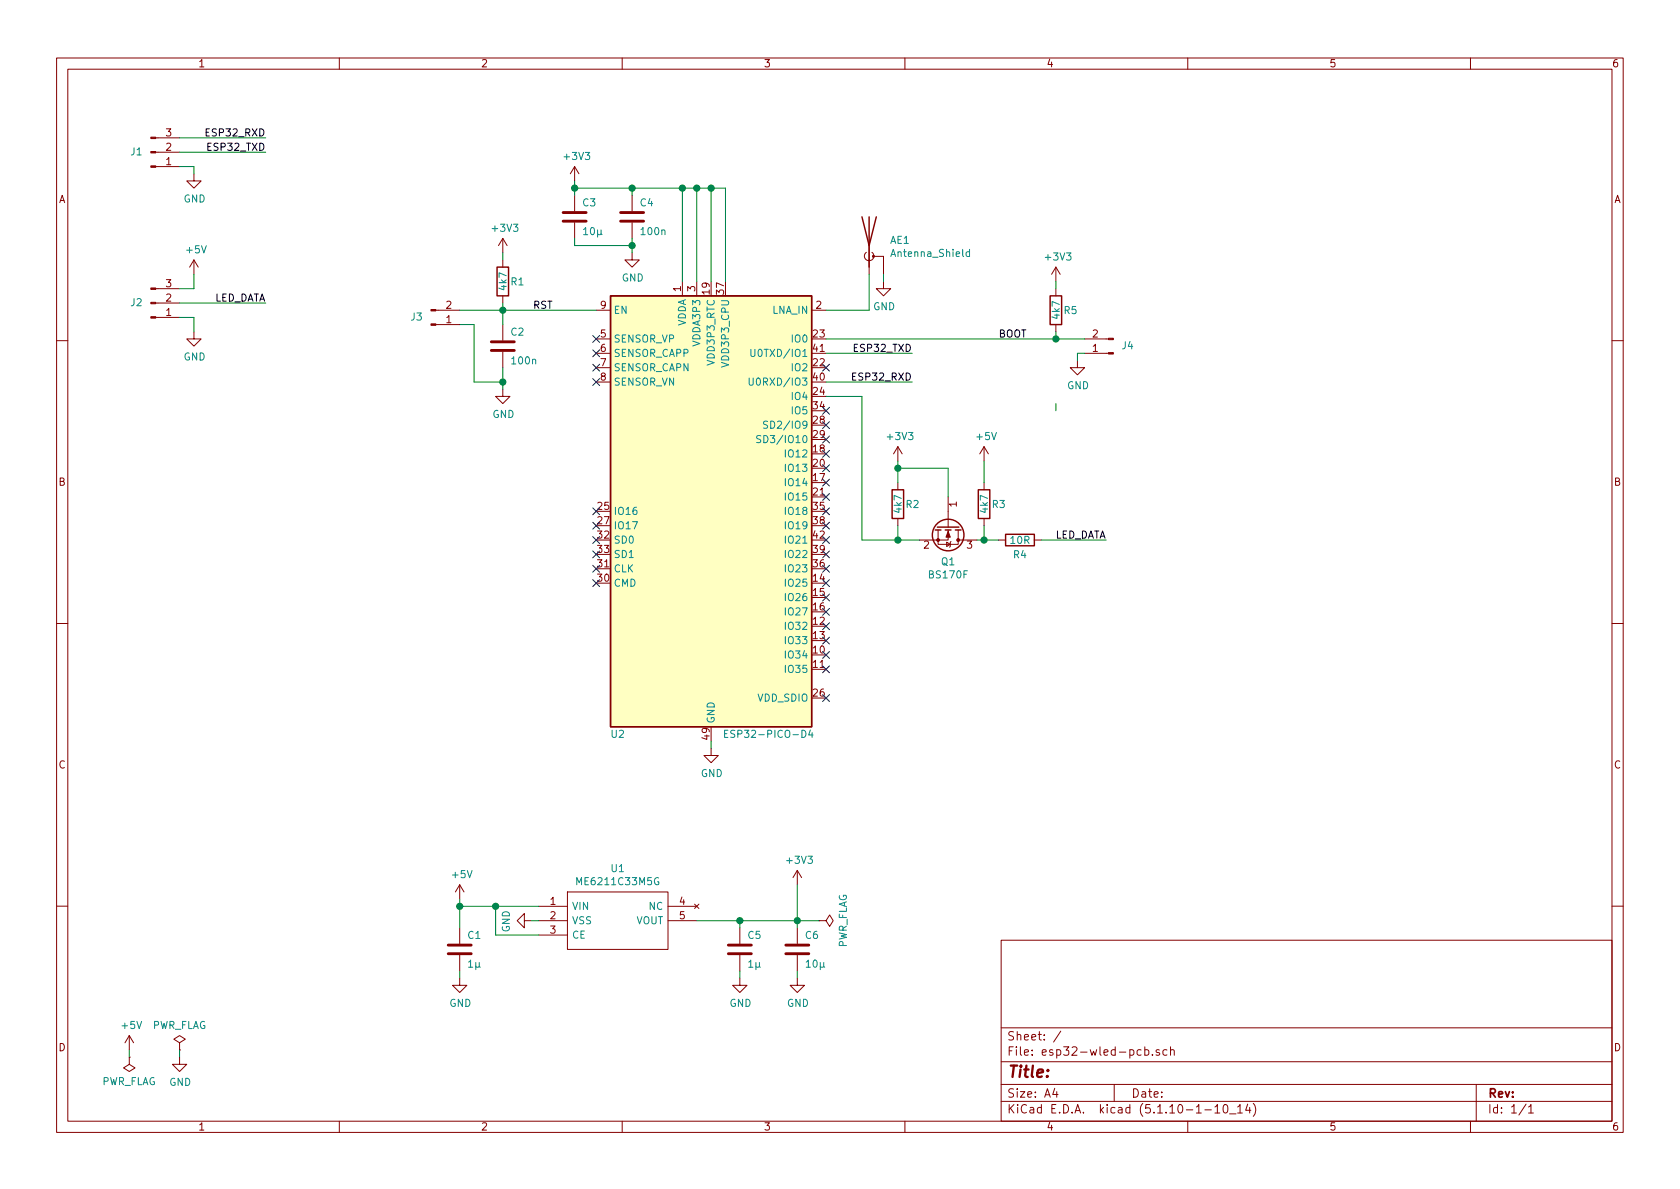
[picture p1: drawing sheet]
<svg xmlns="http://www.w3.org/2000/svg" width="297mm" height="210mm" viewBox="0 0 297 210" stroke-linecap="round" stroke-linejoin="round" font-family="sans-serif">
<g fill="none" stroke="#840000" stroke-width=".18">
<path d="M10 10.3h277v189.9h-277zM12 12.2h273v186.1h-273zM60 10.3v1.9M110 10.3v1.9M160 10.3v1.9M210 10.3v1.9M260 10.3v1.9M27.5 24.4h4.2M27.5 26.9h4.2M27.5 29.5h4.2M34.3 30.7v1.3h1.3l-1.3 1.3-1.3-1.3h1.3M101.6 29.5l-.8 1.2"/>
<path d="M101.6 29.5v2.5M101.6 34.5v2.8M101.6 39.4v2.8M101.6 29.5l.8 1.2M111.8 34.5v2.8M111.8 39.4v2.8M27.5 51h4.2M27.5 53.6h4.2M27.5 56.1h4.2M34.3 58.7v1.2h1.3l-1.3 1.3-1.3-1.3h1.3M34.3 46l-.8 1.2M34.3 46v2.5"/>
<path d="M34.3 46l.8 1.2M77.1 54.9h4.2M77.1 57.4h4.2M88.9 42.2v2.5M88.9 46v1.2M88.9 52.3v1.3M88.9 57.4v2.8M88.9 42.2l-.8 1.2M88.9 42.2l.8 1.2M105.4 54.9h2.5M105.4 59.9h2.5M111.8 44.7v1.3h1.2l-1.2 1.2-1.3-1.2h1.3"/>
<path d="M120.6 49.8v2.5M123.2 49.8v2.5M143.5 54.9h2.5M153.2 44.6a.82 .82 0 0 0-.1 1.2 .82 .82 0 0 0 1.2 0 .82 .82 0 0 0-.1-1.2M153.7 43.4v5.1M154.4 45.3h1.8v3.2M156.2 49.8v1.2h1.3l-1.3 1.3-1.3-1.3h1.3M186.7 47.2l-.8 1.3M186.7 47.2v2.6M186.7 51v1.3M186.7 57.4v1.3M186.7 47.2l.8 1.3"/>
<path d="M191.8 59.9h4.2M10 60.2h2M88.9 68.8v1.3h1.3l-1.3 1.3-1.3-1.3h1.3M88.9 62.2v2.8M105.4 62.5h2.5M105.4 65h2.5M105.4 67.6h2.5M158.7 79l-.7 1.3M158.7 79v2.5M158.7 79l.8 1.3M174 79l-.8 1.3M174 79v2.5"/>
<path d="M174 79l.8 1.3M190.5 63.7v1.3h1.3l-1.3 1.3-1.3-1.3h1.3M191.8 62.5h4.2M285 60.2h2M158.7 85.3v1.3M158.7 91.7v1.3M165.9 93.7v2.6h3.5v-2.6M167.4 95.9l.6 .4-.6 .3zM167.6 93.7v1.8h-5M167.6 87.9v5.3M168.1 95.8l-.1 .1v.7l-.1 .2M169.4 95.5h3.3"/>
<path d="M174 85.3v1.3M174 91.7v1.3M176.5 95.5h1.3M182.9 95.5h1.2M10 110.3h2M285 110.3h2M125.7 132.3v1.3h1.3l-1.3 1.3-1.2-1.3h1.2M81.3 156.5v2.5M81.3 156.5l-.8 1.2M81.3 156.5l.7 1.2M100.3 157.7h17.8v10.2h-17.8zM122.8 159.9l.8 .7"/>
<path d="M123.6 159.9l-.8 .7M141 153.9v2.6M141 153.9l-.8 1.3M141 153.9l.7 1.3M10 160.2h2M81.3 173v1.2h1.2l-1.2 1.3-1.3-1.3h1.3M81.3 164.1v2.8M81.3 168.9v2.8M92.7 162.8v-1.3l-1.3 1.3 1.3 1.3v-1.3h1.3M95.2 160.3h5.1M95.2 162.8h5.1M95.2 165.3h5.1"/>
<path d="M118.1 160.3h5.1M118.1 162.8h5.1M130.8 173v1.2h1.3l-1.3 1.3-1.3-1.3h1.3M130.8 164.1v2.8M130.8 168.9v2.8M141 173v1.2h1.2l-1.2 1.3-1.3-1.3h1.3M141 164.1v2.8M141 168.9v2.8M144.8 162.8h1.2l.7-1 .6 1-.6 1-.7-1M144.8 162.8h.1M177 166.3h108v32h-108zM285 160.2h2"/>
<path d="M22.9 186.9v1.3l1 .6-1 .7-1.1-.7 1.1-.6M22.9 186.9h.1M22.9 183.1l-.8 1.3M22.9 183.1v2.6M22.9 183.1l.7 1.3M31.7 186.9v1.3h1.3l-1.3 1.3-1.2-1.3h1.2M31.7 184.4l1.1-.6-1.1-.7-1 .7 1 .6v1.3M31.7 185.7h.1M60 198.3v1.9M110 198.3v1.9M160 198.3v1.9M177 194.8h108"/>
<path d="M177 191.8h108M177 187.8h108M177 181.8h108M186.5 192.5l-.4 1h1M186.8 193v1M187.6 182.3l-1.3 2M197 191.8v3M201.8 185.7l-.5-.1-.3 .3 .1 .6 .2 .1 .5-.1M202.4 185.7l.4-.1 .3 .3-.1 .6-.2 .1-.4-.1M202.4 185.1v1.5M203.8 186.5v.1M205 185.7a.37 .37 0 0 0-.6 .1l.1 .2 .5 .2 .1 .1-.3 .3-.4-.1"/>
<path d="M206.3 185.7l-.4-.1-.3 .3 .1 .6 .2 .1 .4-.1M207 185.7a.37 .37 0 0 1 .6 .1v.8M207 185.1v1.5M210 198.3v1.9M213 196.3h1.2M214.8 195.8l.4-.5v1.5M214.8 196.8h.9M216.4 195.5l.3-.2a.94 .94 0 0 1 0 1.5l-.4-.3v-.6zM217.4 197h1.1M218.8 195.8l.5-.5v1.5M218.8 196.8h.9M220.6 195.2l-.4 1.1h1"/>
<path d="M221 195.8v1M221.6 195.1a1.71 1.71 0 0 1 0 2.3M260 198.3v1.9M261 191.8v6.5M269.8 195.2l-1.2 2M270.3 195.8l.4-.5v1.5M270.3 196.8h.8"/>
</g>
<path d="M107.9 52.3h35.6v76.2h-35.6z" fill="#ffffc2" stroke="#ffffc2" stroke-width=".18"/>
<g fill="none" stroke="#840000" stroke-width=".25">
<path d="M152.4 38.3l1.3 5.1 1.2-5.1M153.7 38.3v8.9M87.9 47.2h2v5.1h-2zM107.9 52.3h35.6v76.2h-35.6zM185.7 52.3h2v5.1h-2zM157.7 86.6h2.1v5.1h-2.1zM165.4 93.7h1M165.7 93.2h3.8M167.1 93.7h1M168.9 93.7h1M173 86.6h2v5.1h-2zM177.8 94.5h5.1v2h-5.1z"/>
<circle cx="167.6" cy="94.6" r="2.79"/>
</g>
<path d="M171.4 44.6l-.4-.1-.2 .2 .1 .6h.5M171.4 44.1v1.3M132.5 66.8v1.1l.2 .2h.2l.3-.2v-1.1M132.8 61.8v1l.2 .2h.2l.3-.2v-1M134.5 77.1l-.5-.1-.2 .1v.4l.6 .2 .1 .3-.2 .3-.5-.1M135.7 74.5h-.5l-.1 .1v.4l.6 .3v.2l-.2 .2h-.5M128.1 129.7h.4M128.7 129.1h-.6v1.3h.6M143.3 129.1l-.3 .9h.8M143.6 129.6v.8" fill="none" stroke="#008484" stroke-width=".18"/>
<path d="M99.6 39.1h4M99.6 37.6h4M109.7 39.1h4.1M109.7 37.6h4.1M86.9 62h4M86.9 60.4h4M79.2 168.7h4.1M79.2 167.1h4.1M128.8 168.7h4M128.8 167.1h4M138.9 168.7h4.1M138.9 167.1h4.1" fill="none" stroke="#840000" stroke-width=".51"/>
<g fill="#840000" stroke="#840000" stroke-width=".18">
<path d="M167.6 94l.4 1h-.7z"/>
<path d="M26.7 50.9h.8v.3h-.8z"/>
<path d="M26.7 53.5h.8v.2h-.8z"/>
<path d="M26.7 56h.8v.3h-.8z"/>
<path d="M26.7 24.3h.8v.2h-.8z"/>
<path d="M26.7 26.8h.8v.2h-.8z"/>
<path d="M26.7 29.3h.8v.3h-.8z"/>
<path d="M196 59.8h.8v.3h-.8z"/>
<path d="M196 62.4h.8v.2h-.8z"/>
<path d="M76.2 54.7h.9v.3h-.9z"/>
<path d="M76.2 57.3h.9v.2h-.9z"/>
<circle cx="154.4" cy="45.3" r=".18"/>
<circle cx="165.9" cy="95.5" r=".25"/>
<circle cx="169.4" cy="95.5" r=".25"/>
</g>
<g fill="none" stroke="#008400" stroke-width=".18">
<path d="M31.7 29.5h2.6v1.2M31.7 26.9h15.3M31.7 24.4h15.3M101.6 33.3h26.7v16.5M101.6 32v2.5M111.8 33.3v1.2M120.6 33.3v16.5M123.2 33.3v16.5M125.7 33.3v16.5M31.7 56.1h2.6v2.6M31.7 53.6h15.3M34.3 48.5v2.5h-2.6"/>
<path d="M81.3 57.4h2.5v10.2h5.1M81.3 54.9h24.1M88.9 44.7v1.3M88.9 53.6v3.8M101.6 42.2v1.2h10.2M111.8 42.2v2.5M146 59.9h45.8M153.7 48.5v6.4h-7.7M156.2 48.5v1.3M186.7 49.8v1.2M186.7 58.7v1.2M88.9 65v3.8"/>
<path d="M146 67.6h15.3M146 62.5h15.3M146 70.1h6.4v25.4h10.2M186.7 71.4v1.2M191.8 62.5h-1.3v1.2M158.7 81.5v3.8M158.7 93v2.5M158.7 82.8h8.9v5.1M172.7 95.5h3.8M174 81.5v3.8M174 93v2.5M184.1 95.5h11.5"/>
<path d="M125.7 131.1v1.2M81.3 159v5.1M141 156.5v7.6M81.3 160.3h13.9M81.3 171.7v1.3M87.6 160.3v5h7.6M94 162.8h1.2M123.2 162.8h21.6M130.8 162.8v1.3M130.8 171.7v1.3M141 171.7v1.3M22.9 185.7v1.2"/>
<path d="M31.7 185.7v1.2"/>
</g>
<g fill="#008400" stroke="#008400" stroke-width=".25">
<circle cx="88.9" cy="54.9" r=".51"/>
<circle cx="111.8" cy="33.3" r=".51"/>
<circle cx="123.2" cy="33.3" r=".51"/>
<circle cx="101.6" cy="33.3" r=".51"/>
<circle cx="158.8" cy="95.5" r=".51"/>
<circle cx="111.8" cy="43.4" r=".51"/>
<circle cx="88.9" cy="67.6" r=".51"/>
<circle cx="125.7" cy="33.3" r=".51"/>
<circle cx="186.7" cy="59.9" r=".51"/>
<circle cx="158.8" cy="82.8" r=".51"/>
<circle cx="130.8" cy="162.8" r=".51"/>
<circle cx="120.7" cy="33.3" r=".51"/>
<circle cx="87.6" cy="160.3" r=".51"/>
<circle cx="141" cy="162.8" r=".51"/>
<circle cx="81.3" cy="160.3" r=".51"/>
<circle cx="174" cy="95.5" r=".51"/>
</g>
<g fill="none" stroke="#000084" stroke-width=".18">
<path d="M104.8 59.3l1.2 1.2M106 59.3l-1.2 1.2M104.8 66.9l1.2 1.3M104.8 64.4l1.2 1.2M104.8 61.9l1.2 1.2M106 66.9l-1.2 1.3M106 64.4l-1.2 1.2M106 61.9l-1.2 1.2M145.4 64.4l1.3 1.2M145.4 72l1.3 1.2M145.4 74.6l1.3 1.2M145.4 77.1l1.3 1.2"/>
<path d="M145.4 79.6l1.3 1.3M146.7 64.4l-1.3 1.2M146.7 72l-1.3 1.2M146.7 74.6l-1.3 1.2M146.7 77.1l-1.3 1.2M146.7 79.6l-1.3 1.3M104.8 100l1.2 1.2M104.8 97.4l1.2 1.2M104.8 94.9l1.2 1.2M104.8 92.3l1.2 1.3M104.8 89.8l1.2 1.2M106 100l-1.2 1.2"/>
<path d="M106 97.4l-1.2 1.2M106 94.9l-1.2 1.2M106 92.3l-1.2 1.3M106 89.8l-1.2 1.2M145.4 100l1.3 1.2M145.4 82.2l1.3 1.2M145.4 84.7l1.3 1.2M145.4 87.3l1.3 1.2M145.4 89.8l1.3 1.2M145.4 92.3l1.3 1.3M145.4 94.9l1.3 1.2M145.4 97.4l1.3 1.2"/>
<path d="M146.7 100l-1.3 1.2M146.7 82.2l-1.3 1.2M146.7 84.7l-1.3 1.2M146.7 87.3l-1.3 1.2M146.7 89.8l-1.3 1.2M146.7 92.3l-1.3 1.3M146.7 94.9l-1.3 1.2M146.7 97.4l-1.3 1.2M104.8 102.5l1.2 1.2M106 102.5l-1.2 1.2M145.4 115.2l1.3 1.2M145.4 117.7l1.3 1.3"/>
<path d="M145.4 102.5l1.3 1.2M145.4 112.7l1.3 1.2M145.4 110.1l1.3 1.2M145.4 107.6l1.3 1.2M145.4 105l1.3 1.3M146.7 115.2l-1.3 1.2M146.7 117.7l-1.3 1.3M146.7 102.5l-1.3 1.2M146.7 112.7l-1.3 1.2M146.7 110.1l-1.3 1.2M146.7 107.6l-1.3 1.2M146.7 105l-1.3 1.3"/>
<path d="M145.4 122.8l1.3 1.2M146.7 122.8l-1.3 1.2"/>
</g>
<text font-size="2.8" fill="#840000" x="178" y="190.5">Title:</text>
<g font-size="2.1" fill="#840000">
<text x="178" y="184">Sheet: /</text>
<text x="178" y="186.7">File: esp32-wled-pcb.sch</text>
<text x="178" y="196.9">KiCad E.D.A. kicad (5.1.10-1-10_14)</text>
<text x="178" y="194.1">Size: A4</text>
<text x="200" y="194.1">Date:</text>
<text x="263" y="194.1">Rev:</text>
<text x="263" y="196.9">Id: 1/1</text>
</g>
<g font-size="1.8" fill="#840000">
<text x="35" y="11.9">1</text>
<text x="85" y="11.9">2</text>
<text x="135" y="11.9">3</text>
<text x="185" y="11.9">4</text>
<text x="235" y="11.9">5</text>
<text x="285" y="11.9">6</text>
<text x="29.4" y="29.2">1</text>
<text x="29.4" y="26.7">2</text>
<text x="29.4" y="24.1">3</text>
<text x="10.4" y="35.9">A</text>
<text x="285.4" y="35.9">A</text>
<text x="29.4" y="53.3">2</text>
<text x="29.4" y="50.8">3</text>
<text x="120.4" y="51.5" transform="rotate(-90 120.4 51.5)">1</text>
<text x="122.9" y="51.5" transform="rotate(-90 122.9 51.5)">3</text>
<text x="125.5" y="52" transform="rotate(-90 125.5 52)">19</text>
<text x="128" y="52" transform="rotate(-90 128 52)">37</text>
<text x="29.4" y="55.9">1</text>
<text x="78.9" y="57.1">1</text>
<text x="78.9" y="54.6">2</text>
<text x="106.2" y="59.7">5</text>
<text x="106.2" y="54.6">9</text>
<text x="143.8" y="59.7">23</text>
<text x="144.3" y="54.6">2</text>
<text x="193.2" y="59.7">2</text>
<text x="106.2" y="62.2">6</text>
<text x="106.2" y="64.8">7</text>
<text x="143.8" y="64.8">22</text>
<text x="143.8" y="62.2">41</text>
<text x="193.2" y="62.2">1</text>
<text x="106.2" y="67.3">8</text>
<text x="143.8" y="69.8">24</text>
<text x="143.8" y="67.3">40</text>
<text x="143.8" y="74.9">28</text>
<text x="143.8" y="77.5">29</text>
<text x="143.8" y="72.4">34</text>
<text x="143.8" y="80">18</text>
<text x="143.8" y="82.5">20</text>
<text x="10.4" y="85.9">B</text>
<text x="143.8" y="85.1">17</text>
<text x="143.8" y="87.6">21</text>
<text x="169.2" y="89.6" transform="rotate(-90 169.2 89.6)">1</text>
<text x="285.4" y="85.9">B</text>
<text x="105.7" y="90.2">25</text>
<text x="105.7" y="92.7">27</text>
<text x="105.7" y="95.2">32</text>
<text x="143.8" y="90.2">35</text>
<text x="143.8" y="92.7">38</text>
<text x="143.8" y="95.2">42</text>
<text x="105.7" y="100.3">31</text>
<text x="105.7" y="97.8">33</text>
<text x="143.8" y="100.3">36</text>
<text x="143.8" y="97.8">39</text>
<text x="163.3" y="97">2</text>
<text x="171" y="97">3</text>
<text x="105.7" y="102.9">30</text>
<text x="143.8" y="102.9">14</text>
<text x="143.8" y="105.4">15</text>
<text x="143.8" y="107.9">16</text>
<text x="143.8" y="110.5">12</text>
<text x="143.8" y="113">13</text>
<text x="143.8" y="115.6">10</text>
<text x="143.8" y="118.1">11</text>
<text x="143.8" y="123.2">26</text>
<text x="125.5" y="130.8" transform="rotate(-90 125.5 130.8)">49</text>
<text x="10.4" y="135.9">C</text>
<text x="285.4" y="135.9">C</text>
<text x="97.3" y="160">1</text>
<text x="120.2" y="160">4</text>
<text x="97.3" y="162.6">2</text>
<text x="97.3" y="165.1">3</text>
<text x="120.2" y="162.6">5</text>
<text x="10.4" y="185.9">D</text>
<text x="285.4" y="185.9">D</text>
<text x="35" y="199.9">1</text>
<text x="85" y="199.9">2</text>
<text x="135" y="199.9">3</text>
<text x="185" y="199.9">4</text>
<text x="235" y="199.9">5</text>
<text x="285" y="199.9">6</text>
</g>
<g font-size="1.8" fill="#008484">
<text x="23.2" y="27.5">J1</text>
<text x="99.9" y="28.3">+3V3</text>
<text x="32.5" y="35.8">GND</text>
<text x="87.2" y="41">+3V3</text>
<text x="103.1" y="36.5">C3</text>
<text x="103.3" y="41.6">10µ</text>
<text x="113.2" y="36.5">C4</text>
<text x="113.5" y="41.6">100n</text>
<text x="33.1" y="44.8">+5V</text>
<text x="157.4" y="43.1">AE1</text>
<text x="157.9" y="45.4">Antenna_Shield</text>
<text x="185" y="46.1">+3V3</text>
<text x="89.6" y="51.3" transform="rotate(-90 89.6 51.3)">4k7</text>
<text x="90.4" y="50.5">R1</text>
<text x="109.9" y="49.8">GND</text>
<text x="23.2" y="54.1">J2</text>
<text x="72.7" y="56.7">J3</text>
<text x="90.4" y="59.4">C2</text>
<text x="108.5" y="55.5">EN</text>
<text x="121.3" y="57.8" transform="rotate(-90 121.3 57.8)">VDDA</text>
<text x="136.6" y="55.5">LNA_IN</text>
<text x="154.4" y="54.9">GND</text>
<text x="187.4" y="56.3" transform="rotate(-90 187.4 56.3)">4k7</text>
<text x="188.2" y="55.5">R5</text>
<text x="32.5" y="63.7">GND</text>
<text x="90.6" y="64.4">100n</text>
<text x="108.5" y="60.6">SENSOR_VP</text>
<text x="108.5" y="63.1">SENSOR_CAPP</text>
<text x="108.5" y="65.7">SENSOR_CAPN</text>
<text x="123.8" y="61" transform="rotate(-90 123.8 61)">VDDA3P3</text>
<text x="126.4" y="64.3" transform="rotate(-90 126.4 64.3)">VDD3P3_RTC</text>
<text x="128.9" y="64.4" transform="rotate(-90 128.9 64.4)">VDD3P3_CPU</text>
<text x="133.9" y="63.1">U0TXD/IO1</text>
<text x="140.2" y="65.7">IO2</text>
<text x="140.2" y="60.6">IO0</text>
<text x="198.4" y="61.8">J4</text>
<text x="108.5" y="68.2">SENSOR_VN</text>
<text x="133.7" y="68.2">U0RXD/IO3</text>
<text x="140.2" y="70.7">IO4</text>
<text x="188.7" y="68.8">GND</text>
<text x="87.1" y="73.9">GND</text>
<text x="136.2" y="75.8">SD2/IO9</text>
<text x="140.2" y="73.3">IO5</text>
<text x="157" y="77.8">+3V3</text>
<text x="172.8" y="77.8">+5V</text>
<text x="135.2" y="78.4">SD3/IO10</text>
<text x="139.2" y="80.9">IO12</text>
<text x="139.2" y="83.4">IO13</text>
<text x="139.2" y="86">IO14</text>
<text x="139.2" y="88.5">IO15</text>
<text x="160.2" y="89.8">R2</text>
<text x="175.5" y="89.8">R3</text>
<text x="108.5" y="91.1">IO16</text>
<text x="108.5" y="93.6">IO17</text>
<text x="139.2" y="91.1">IO18</text>
<text x="139.2" y="93.6">IO19</text>
<text x="159.4" y="90.6" transform="rotate(-90 159.4 90.6)">4k7</text>
<text x="174.7" y="90.6" transform="rotate(-90 174.7 90.6)">4k7</text>
<text x="108.5" y="101.2">CLK</text>
<text x="108.5" y="96.1">SD0</text>
<text x="108.5" y="98.7">SD1</text>
<text x="139.2" y="101.2">IO23</text>
<text x="139.2" y="98.7">IO22</text>
<text x="139.2" y="96.1">IO21</text>
<text x="166.5" y="100">Q1</text>
<text x="178.7" y="96.2">10R</text>
<text x="179.2" y="98.7">R4</text>
<text x="108.5" y="103.8">CMD</text>
<text x="139.2" y="103.8">IO25</text>
<text x="139.2" y="106.3">IO26</text>
<text x="164.4" y="102.3">BS170F</text>
<text x="139.2" y="111.4">IO32</text>
<text x="139.2" y="113.9">IO33</text>
<text x="139.2" y="108.8">IO27</text>
<text x="139.2" y="116.5">IO34</text>
<text x="139.2" y="119">IO35</text>
<text x="134" y="124.1">VDD_SDIO</text>
<text x="108.1" y="130.5">U2</text>
<text x="126.4" y="128" transform="rotate(-90 126.4 128)">GND</text>
<text x="129.3" y="130.5">ESP32-PICO-D4</text>
<text x="123.9" y="137.4">GND</text>
<text x="80.1" y="155.3">+5V</text>
<text x="108.1" y="154.2">U1</text>
<text x="139.3" y="152.7">+3V3</text>
<text x="101.1" y="160.9">VIN</text>
<text x="102.4" y="156.5">ME6211C33M5G</text>
<text x="114.8" y="160.9">NC</text>
<text x="82.8" y="166">C1</text>
<text x="90.1" y="164.9" transform="rotate(-90 90.1 164.9)">GND</text>
<text x="101.1" y="163.4">VSS</text>
<text x="101.1" y="166">CE</text>
<text x="112.4" y="163.4">VOUT</text>
<text x="132.3" y="166">C5</text>
<text x="142.4" y="166">C6</text>
<text x="149.7" y="167.8" transform="rotate(-90 149.7 167.8)">PWR_FLAG</text>
<text x="82.9" y="171.1">1µ</text>
<text x="132.4" y="171.1">1µ</text>
<text x="142.7" y="171.1">10µ</text>
<text x="79.5" y="178">GND</text>
<text x="129" y="178">GND</text>
<text x="139.1" y="178">GND</text>
<text x="21.6" y="182">+5V</text>
<text x="26.8" y="182">PWR_FLAG</text>
<text x="17.9" y="191.9">PWR_FLAG</text>
<text x="29.9" y="192">GND</text>
</g>
<g font-size="1.8">
<text x="36.8" y="24.1">ESP32_RXD</text>
<text x="37" y="26.7">ESP32_TXD</text>
<text x="37.6" y="53.3">LED_DATA</text>
<text x="94.3" y="54.6">RST</text>
<text x="176.5" y="59.7">BOOT</text>
<text x="151.3" y="62.2">ESP32_TXD</text>
<text x="151.1" y="67.3">ESP32_RXD</text>
<text x="186.2" y="95.2">LED_DATA</text>
</g>
</svg>
